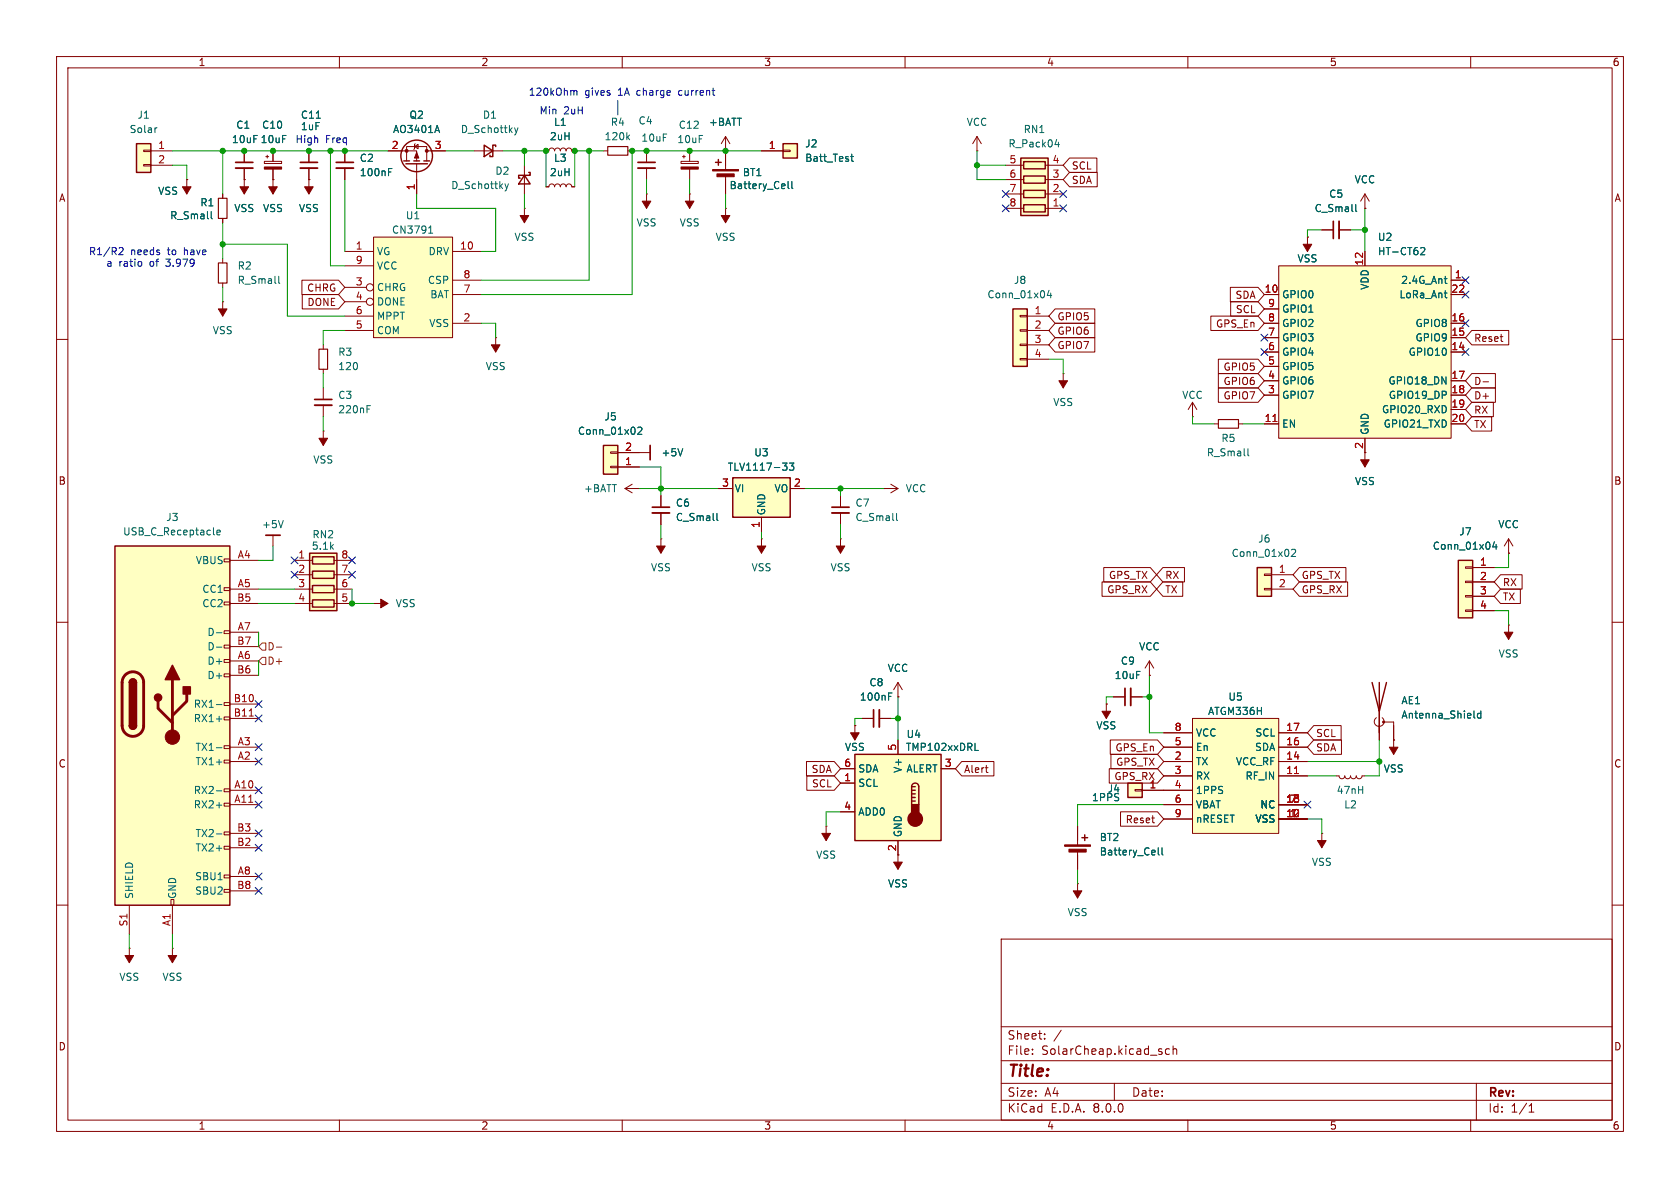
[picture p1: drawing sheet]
<svg xmlns="http://www.w3.org/2000/svg" width="297mm" height="210mm" viewBox="0 0 297 210" stroke-linecap="round" stroke-linejoin="round" font-family="sans-serif">
<g fill="none" stroke="#840000" stroke-width=".18">
<path d="M10 10h277v190h-277zM12 12h273v186h-273zM60 10v2M110 10v2M160 10v2M210 10v2M260 10v2M10 60h2M285 60h2M10 110h2M285 110h2M10 160h2"/>
<path d="M285 160h2M177 166h108v32h-108zM60 198v2M110 198v2M160 198v2M177 194.5h108M177 191.5h108M177 187.5h108M177 181.5h108M182.5 186.3v.1M182.5 185.5v.1M184.7 183.6v.1"/>
<path d="M184.7 182.8v.1M187.6 182.1l-1.3 2M197 191.5v3M206.7 185.5l-.4-.1-.3 .3v.4l.2 .2h.5M207.4 185.5l.2-.1 .4 .1v.9M207.4 184.9v1.5M210 198v2M260 198v2M261 191.5v6.5M270.3 196.6h.9M270.3 195.5l.4-.4v1.5"/>
</g>
<path d="M54.7 97.8h4.9v10.2h-4.9z" fill="#ffffc2"/>
<path d="M54.7 97.8h4.9v10.2h-4.9zM55.2 98.4h3.9v1.3h-3.9zM55.2 101h3.9v1.2h-3.9zM55.2 103.5h3.9v1.3h-3.9zM55.2 106h3.9v1.3h-3.9zM191.3 148.1h1M191.8 147.6v1" fill="none" stroke="#840000" stroke-width=".25"/>
<g fill="none" stroke="#840000" stroke-width=".18">
<path d="M46.7 28.5h3.1v.4h-3.1zM47 27.7h.5M47.2 27.4v.5M48.3 26.7v1.8M48.3 29.9v1.9M128.3 26.7h.1M128.3 24.1l-.8 1.3M128.3 24.1v2.6M128.3 24.1l.7 1.3M214.6 74.9h.8M218.9 74.9h.8M52.1 99.1h3.1"/>
<path d="M59.1 99.1h3.1M52.1 101.6h3.1M52.1 104.1h3.1M52.1 106.7h3.1M59.1 101.6h3.1M59.1 104.1h3.1M59.1 106.7h3.1M195.6 124.5h.1M195.6 124.5v2.5M190.5 156.2h.1M190.5 146.1v3.3M190.5 150.4v3.3"/>
<path d="M190.5 156.2v2.6"/>
</g>
<path d="M215.4 74.2h3.5v1.5h-3.5z" fill="none" stroke="#840000" stroke-width=".2"/>
<path d="M220.6 79.3v1.1l.2 .2M204.8 149.9v1.1l.1 .1M205.4 149.9v1.1l.2 .1" fill="none" stroke="#006464" stroke-width=".18"/>
<g fill="#840000" stroke="#840000" stroke-width=".18">
<path d="M188.2 149.4h4.6v.2h-4.6z"/>
<path d="M189 150.1h3v.5h-3z"/>
<path d="M189.7 157.5h1.6l-.8 1.3z"/>
<path d="M46.7 29.5h3.1v.4h-3.1z"/>
<path d="M194.8 125.7h1.5l-.7 1.3z"/>
</g>
<path d="M210.8 127h15.3v20.3h-15.3z" fill="#ffffc2"/>
<g fill="none" stroke="#840000" stroke-width=".18">
<path d="M172.7 26.7h.1M172.7 24.1l-.7 1.3M172.7 24.1v2.6M172.7 24.1l.8 1.3M210.8 73.7h.1M210.8 71.1l-.7 1.3M210.8 71.1v2.6M210.8 71.1l.8 1.3M110.5 86.4l1.3 .7M110.5 86.4h2.5M111.8 85.6l-1.3 .8M113 86.4h.1"/>
<path d="M113 80h1.9M205.7 137.2h5.1M205.7 134.6h5.1M205.7 132.1h5.1M205.7 129.5h5.1M205.7 139.7h5.1M210.8 127h15.3v20.3h-15.3zM226.1 137.2h5M226.1 134.6h5M226.1 132.1h5M226.1 129.5h5M243.8 125.7v5.1"/>
<path d="M244.3 126.9a.85 .85 0 0 1 .2 1.2 .85 .85 0 0 1-1.3 0 .85 .85 0 0 1 .1-1.2M244.6 127.6h1.8v5.8M246.4 130.8h.1M205.7 144.8h5.1M205.7 142.2h5.1M226.1 144.8h5M226.1 142.2h5"/>
</g>
<path d="M228.8 136.7h.8" fill="none" stroke="#a90000" stroke-width=".18"/>
<g fill="#840000" stroke="#840000" stroke-width=".18">
<path d="M245.6 132.1h1.5l-.7 1.3z"/>
<circle cx="244.6" cy="127.6" r=".18"/>
</g>
<path d="M242.6 120.7l1.2 5 1.3-5M243.8 120.7v8.8" fill="none" stroke="#840000" stroke-width=".25"/>
<path d="M120.7 79.3l-.4 1.3M260.6 126.9h.2M261.8 125.7v1.2M261.8 126.2l-.4-.1-.2 .2 .1 .6h.5" fill="none" stroke="#006464" stroke-width=".18"/>
<path d="M114.9 78.7v2.6" fill="none" stroke="#840000" stroke-width=".3"/>
<path d="M106.7 78.7h2.5v5.1h-2.5z" fill="#ffffc2"/>
<path d="M83.8 26.7h5.1M107.9 79.9h1.3v.2h-1.3zM107.9 82.4h1.3v.3h-1.3zM109.2 82.6h3.8M109.2 80h3.8" fill="none" stroke="#840000" stroke-width=".18"/>
<path d="M85.6 25.7l1.5 1-1.5 1zM87.6 25.9v-.2h-.5v2h-.5v-.3M106.7 78.7h2.5v5.1h-2.5z" fill="none" stroke="#840000" stroke-width=".25"/>
<path d="M91 22.6l.3 .8M91.3 23.4l-.3 .5M91.6 22.6l-.3 .8M112.8 75.6l.4-.1 .3 .4-.8 .9h.8" fill="none" stroke="#006464" stroke-width=".18"/>
<path d="M222.2 100.3h2.6v5.1h-2.6z" fill="#ffffc2"/>
<path d="M223.5 104h1.3v.3h-1.3zM223.5 101.5h1.3v.2h-1.3zM224.8 101.6h3.8M224.8 104.1h3.8" fill="none" stroke="#840000" stroke-width=".18"/>
<path d="M222.2 100.3h2.6v5.1h-2.6z" fill="none" stroke="#840000" stroke-width=".25"/>
<path d="M228.3 97.2l.5-.1 .3 .4-.8 .9h.8" fill="none" stroke="#006464" stroke-width=".18"/>
<path d="M257.8 99.1h2.5v10.1h-2.5z" fill="#ffffc2"/>
<path d="M188 66h.1M188 66v2.6M259.1 107.8h1.2v.3h-1.2zM259.1 105.3h1.2v.2h-1.2zM259.1 102.7h1.2v.3h-1.2zM259.1 100.2h1.2v.3h-1.2zM260.3 100.3h3.9M260.3 102.9h3.9M260.3 105.4h3.9M260.3 108h3.9" fill="none" stroke="#840000" stroke-width=".18"/>
<path d="M257.8 99.1h2.5v10.1h-2.5z" fill="none" stroke="#840000" stroke-width=".25"/>
<path d="M264.2 95.8l-.3 .9h.8M264.5 96.3v.8" fill="none" stroke="#006464" stroke-width=".18"/>
<path d="M187.2 67.3h1.5l-.7 1.3z" fill="#840000" stroke="#840000" stroke-width=".18"/>
<path d="M179.1 54.6h2.5v10.2h-2.5z" fill="#ffffc2"/>
<g fill="none" stroke="#840000" stroke-width=".18">
<path d="M96.5 26.7h.5l.2-.4 .3-.1 .4 .1 .1 .4 .2-.4 .3-.1 .4 .1 .2 .4 .1-.4 .4-.1 .3 .1 .2 .4 .1-.4 .4-.1 .3 .1 .2 .4h.5M87.6 59.7h.1M87.6 59.7v2.5M180.3 58.3h1.3v.2h-1.3zM180.3 55.8h1.3v.2h-1.3zM181.6 55.9h3.8M181.6 58.4h3.8M233.7 40.6h2M236.7 40.6h2.1M180.3 63.4h1.3v.2h-1.3zM180.3 60.8h1.3v.3h-1.3zM181.6 61h3.8"/>
<path d="M181.6 63.5h3.8M266.7 97.8h.1M266.7 95.3l-.8 1.2M266.7 95.3v2.5M266.7 95.3l.8 1.2"/>
</g>
<path d="M179.1 54.6h2.5v10.2h-2.5z" fill="none" stroke="#840000" stroke-width=".25"/>
<path d="M239.7 36.1v1.1l.2 .2M185.4 51.3l-.3 .9h.8M185.8 51.8v.8" fill="none" stroke="#006464" stroke-width=".18"/>
<path d="M86.9 61h1.5l-.8 1.2z" fill="#840000" stroke="#840000" stroke-width=".18"/>
<path d="M236.7 39.1v3.1" fill="none" stroke="#840000" stroke-width=".33"/>
<path d="M235.7 39.1v3.1" fill="none" stroke="#840000" stroke-width=".3"/>
<path d="M180.5 27.9h4.8v10.2h-4.8z" fill="#ffffc2"/>
<path d="M180.5 27.9h4.8v10.2h-4.8zM181 36.2h3.8v1.3h-3.8zM181 33.7h3.8v1.2h-3.8zM181 31.1h3.8v1.3h-3.8zM181 28.6h3.8v1.2h-3.8z" fill="none" stroke="#840000" stroke-width=".25"/>
<path d="M177.8 36.8h3.2M177.8 34.3h3.2M177.8 31.8h3.2M177.8 29.2h3.2M184.8 36.8h3.2M184.8 34.3h3.2M184.8 31.8h3.2M184.8 29.2h3.2M266.7 110.5h.1M266.7 110.5v2.5" fill="none" stroke="#840000" stroke-width=".18"/>
<path d="M186.5 25.6h.8M187.1 25.1v.9" fill="none" stroke="#006464" stroke-width=".18"/>
<path d="M265.9 111.8h1.6l-.8 1.2z" fill="#840000" stroke="#840000" stroke-width=".18"/>
<path d="M138.4 25.4h2.6v2.5h-2.6z" fill="#ffffc2"/>
<g fill="none" stroke="#840000" stroke-width=".18">
<path d="M92.7 36.8h.1M92.7 29.2v5.1M92.7 36.8v2.6M128.3 36.8h.1M128.3 26.7v3.3M128.3 31v3.3M128.3 36.8v2.6M134.6 26.7h3.8M138.4 26.5h1.3v.3h-1.3zM241.3 36.8h.1M241.3 34.3l-.8 1.3M241.3 34.3v2.5"/>
<path d="M241.3 34.3l.8 1.3M134.6 95.3h.1M134.6 95.3v2.5M156.2 86.4h.1M156.2 86.4h2.5M157.5 85.6l1.2 .8M158.7 86.4l-1.2 .7M158.7 123.2h.1M158.7 120.7l-.7 1.2M158.7 120.7v2.5M158.7 120.7l.8 1.2"/>
</g>
<path d="M92.7 31l1 1.5h-2zM93.5 30.5h.2v.5h-2v.5h.2M126.5 28.7h1M127 28.2v1M138.4 25.4h2.6v2.5h-2.6z" fill="none" stroke="#840000" stroke-width=".25"/>
<path d="M89.3 32.5l.3 .8M89.6 33.3l-.3 .5M89.9 32.5l-.3 .8M139.3 32.1v1.1l.2 .1M140 32.1v1.1l.2 .1M150.4 27.7h.5M150.6 27.2v1.1l.3 .2" fill="none" stroke="#006464" stroke-width=".18"/>
<g fill="#840000" stroke="#840000" stroke-width=".18">
<path d="M127.5 38.1h1.5l-.7 1.3z"/>
<path d="M126 30h4.6v.2h-4.6z"/>
<path d="M126.7 30.7h3.1v.5h-3.1z"/>
<path d="M133.9 96.5h1.5l-.8 1.3z"/>
<path d="M91.9 38.1h1.6l-.8 1.3z"/>
</g>
<path d="M20.3 96.5h20.3v63.5h-20.3z" fill="#ffffc2"/>
<g fill="none" stroke="#840000" stroke-width=".18">
<path d="M33 31.8h.1M33 31.8v2.5M61 26.7v2M61 29.7v2.1M39.6 98.8h1v.5h-1zM40.6 99.1h5.1M116.8 87.6v2.1M116.8 90.7v2M39.6 119.1h1v.5h-1zM39.6 116.6h1v.5h-1zM39.6 114h1v.6h-1zM39.6 111.5h1v.5h-1z"/>
<path d="M39.6 106.4h1v.5h-1zM39.6 103.9h1v.5h-1zM40.6 104.1h5.1M40.6 116.8h5.1M40.6 111.8h5.1M40.6 106.7h5.1M40.6 119.4h5.1M40.6 114.3h5.1M39.6 139.4h1v.6h-1zM39.6 134.4h1v.5h-1zM39.6 131.8h1v.5h-1zM39.6 126.7h1v.6h-1z"/>
<path d="M39.6 124.2h1v.5h-1zM40.6 139.7h5.1M40.6 134.6h5.1M40.6 132.1h5.1M40.6 124.5h5.1M40.6 127h5.1M196.8 123.2h2.1M199.9 123.2h2M30.2 159h.5v1h-.5zM39.6 157.2h1v.5h-1zM39.6 154.7h1v.5h-1zM39.6 149.6h1v.5h-1z"/>
<path d="M39.6 147.1h1v.5h-1zM39.6 142h1v.5h-1zM40.6 142.2h5.1M40.6 154.9h5.1M40.6 149.9h5.1M40.6 147.3h5.1M40.6 157.5h5.1M22.9 160v5.1M30.5 160v5.1"/>
</g>
<path d="M20.3 96.5h20.3v63.5h-20.3zM22.9 128.3a.64 .64 0 0 0 .6 .6 .64 .64 0 0 0 .6-.6M22.9 120.7a.64 .64 0 0 1 .6-.7 .64 .64 0 0 1 .6 .7" fill="none" stroke="#840000" stroke-width=".25"/>
<path d="M22.1 119.3a1.91 1.91 0 0 1 2.1-.4 1.91 1.91 0 0 1 1.2 1.8v7.6a1.91 1.91 0 0 1-1.9 1.9 1.91 1.91 0 0 1-1.9-1.9v-7.8l.2-.6zM27.9 124v1.2l2.6 2.6M30.5 120.1v10.2M33 122.7v1.3l-2.5 2.5" fill="none" stroke="#840000" stroke-width=".51"/>
<g fill="#840000" stroke="#840000" stroke-width=".25">
<path d="M22.9 128.3h1.2a.64 .64 0 0 1-.6 .6 .64 .64 0 0 1-.6-.6z"/>
<path d="M22.9 120.7h1.2v7.6h-1.2z"/>
<path d="M23 120.2a.64 .64 0 0 1 .7-.1 .64 .64 0 0 1 .4 .6h-1.2z"/>
<path d="M30.5 117.6l1.2 2.5h-2.5z"/>
<path d="M32.4 121.4h1.3v1.3h-1.3z"/>
<circle cx="27.9" cy="123.3" r=".63"/>
</g>
<g fill="#840000" stroke="#840000" stroke-width=".18">
<path d="M32.3 33h1.5l-.8 1.3z"/>
<circle cx="30.5" cy="130.3" r="1.27"/>
</g>
<path d="M68.7 30.4h.4M68.7 29.8h.6M38.3 94.1l.6-.1v-.2l-.4-.1-.2 .2 .1 .6h.5M126.7 90.8v1l.2 .2M38.3 111.9h.9M38.3 114.4h.9M38.3 139.8h.9M38.3 132.2h.9M38.3 124.6h.9M38.3 127.1h.9M38.3 142.3h.9M38.3 147.4h.9" fill="none" stroke="#006464" stroke-width=".18"/>
<path d="M44.1 126.6h.7" fill="none" stroke="#a90000" stroke-width=".18"/>
<path d="M59.4 29.7h3.1M115.3 90.7h3.1M199.9 121.7v3" fill="none" stroke="#840000" stroke-width=".33"/>
<path d="M59.4 28.7h3.1M115.3 89.7h3.1M198.9 121.7v3" fill="none" stroke="#840000" stroke-width=".3"/>
<path d="M66 41.9h14v17.8h-14z" fill="#ffffc2"/>
<g fill="none" stroke="#840000" stroke-width=".18">
<path d="M43.2 26.7v2M43.2 29.7v2.1M48.3 31.8h.1M48.3 31.8v2.5M54.6 31.8h.1M54.6 26.7v2M54.6 29.7v4.6M68.6 26.7h5.1v1.7M71.9 28.4v-2.5h3.5v2.5M73.3 25.9l.6-.4v.8zM73.4 25.4l-.1 .1v.8l-.1 .1M73.7 29v5.3"/>
<path d="M75.4 26.7h3.3M39.4 53.3h.1M39.4 45.7v.8M39.4 50v.8M39.4 53.3v2.6M61 44.5h5M61 50.8h3.8M61 53.3h3.8M61 58.4h5M61 55.9h5M61 47h5M66 41.9h14v17.8h-14z"/>
<path d="M80 44.5h5.1M80 57.2h5.1M80 52.1h5.1M80 49.5h5.1M116.8 95.3h.1M116.8 95.3v2.5M148.6 95.3h.1M148.6 87.6v2.1M148.6 90.7v2M148.6 95.3v2.5M66 106.7h.1M66 106.7h2.6"/>
<path d="M151.1 128.3h.1M151.1 128.3v2.5M152.4 127h2M155.4 127h2.1M236.2 137.2h.5l.2 .3 .3 .2 .4-.2 .1-.3 .2 .3 .4 .2 .3-.2 .2-.3 .1 .3 .4 .2 .3-.2 .2-.3 .1 .3 .4 .2 .3-.2 .2-.3h.5M146 146.1h.1M146 146.1v2.5M158.7 151.1v2.6M233.7 147.3h.1M233.7 147.3v2.6M22.9 167.6h.1M22.9 167.6v2.6"/>
<path d="M30.5 167.6h.1M30.5 167.6v2.6"/>
<circle cx="65.4" cy="50.8" r=".63"/>
<circle cx="65.4" cy="53.3" r=".63"/>
</g>
<path d="M55.9 20.9h.7M77.3 22.2l.4 1.2M49.3 48.8v1.1l.2 .2M75.8 41.2h.7M75.9 40.3l.2-.4v1.3M158.5 90.8v1l.2 .2M157.1 123.1h.4M157.1 122.5h.6" fill="none" stroke="#006464" stroke-width=".18"/>
<g fill="#840000" stroke="#840000" stroke-width=".18">
<path d="M116.1 96.5h1.5l-.8 1.3z"/>
<path d="M73.7 26.9l.3 1h-.7z"/>
<path d="M38.6 54.6h1.5l-.7 1.3z"/>
<path d="M53.8 33h1.6l-.8 1.3z"/>
<path d="M47.5 33h1.5l-.7 1.3z"/>
<path d="M22.1 168.9h1.5l-.7 1.3z"/>
<path d="M29.7 168.9h1.5l-.7 1.3z"/>
<path d="M232.9 148.6h1.5l-.7 1.3z"/>
<path d="M147.8 96.5h1.6l-.8 1.3z"/>
<path d="M150.4 129.5h1.5l-.8 1.3z"/>
<path d="M145.3 147.3h1.5l-.8 1.3z"/>
<path d="M158 152.4h1.5l-.8 1.3z"/>
<path d="M67.3 105.9l1.3 .8-1.3 .7z"/>
<circle cx="71.9" cy="26.7" r=".25"/>
<circle cx="75.4" cy="26.7" r=".25"/>
</g>
<path d="M41.7 29.7h3M53.1 29.7h3M147.1 90.7h3M155.4 125.5v3" fill="none" stroke="#840000" stroke-width=".33"/>
<path d="M41.7 28.7h3M53.1 28.7h3M147.1 89.7h3M154.4 125.5v3" fill="none" stroke="#840000" stroke-width=".3"/>
<g fill="none" stroke="#840000" stroke-width=".25">
<path d="M71.4 28.4h1M71.8 29h3.8M73.2 28.4h1M74.9 28.4h1"/>
<circle cx="73.7" cy="27.6" r="2.79"/>
</g>
<path d="M38.6 46.5h1.5v3.5h-1.5z" fill="none" stroke="#840000" stroke-width=".2"/>
<path d="M151.1 133.4h15.3v15.2h-15.3z" fill="#ffffc2"/>
<path d="M151.1 133.4h15.3v15.2h-15.3zM161.2 139.1a.64 .64 0 0 1 .6-.7 .64 .64 0 0 1 .6 .7v3.1M161.2 139.7h.6M161.2 139.1v3.1M161.2 139.1h.6M161.2 141.6h.6M161.2 141h.6M161.2 140.3h.6" fill="none" stroke="#840000" stroke-width=".25"/>
<g fill="#840000" stroke="#840000" stroke-width=".25">
<path d="M161.2 142.2h1.2v1.9h-1.2z"/>
<circle cx="161.8" cy="144.8" r="1.27"/>
</g>
<path d="M148.6 138.4h2.5M148.6 135.9h2.5M158.7 130.8v2.6M166.4 135.9h2.5M148.6 143.5h2.5M158.7 148.6v2.5" fill="none" stroke="#840000" stroke-width=".18"/>
<path d="M172.4 132.7h.6" fill="none" stroke="#006464" stroke-width=".18"/>
<path d="M24.1 25.4h2.6v5.1h-2.6z" fill="#ffffc2"/>
<g fill="none" stroke="#840000" stroke-width=".18">
<path d="M25.4 29.1h1.3v.2h-1.3zM25.4 26.5h1.3v.3h-1.3zM26.7 26.7h3.8M26.7 29.2h3.8M39.4 34.3v.8M39.4 38.6v.8M43.2 31.8h.1M43.2 31.8v2.5M57.1 76.2h.1M57.1 61v.7M57.1 65.3v.7M57.1 68.6v2"/>
<path d="M57.1 71.6v2.1M57.1 76.2v2.5M48.3 94.6v1.9M203.2 119.4h.1M203.2 116.8l-.8 1.3M203.2 116.8v2.6M203.2 116.8l.8 1.3"/>
</g>
<path d="M24.1 25.4h2.6v5.1h-2.6z" fill="none" stroke="#840000" stroke-width=".25"/>
<path d="M27.8 22.6l-.3 .1M37.3 37.4v1.1l.2 .2M64.9 72.3h.4M64.9 71.7h.6M50.1 92l-.4 1.3" fill="none" stroke="#006464" stroke-width=".18"/>
<path d="M38.6 35.1h1.5v3.5h-1.5zM56.4 61.7h1.5v3.6h-1.5z" fill="none" stroke="#840000" stroke-width=".2"/>
<path d="M55.6 70.6h3.1M47 94.6h2.5" fill="none" stroke="#840000" stroke-width=".3"/>
<g fill="#840000" stroke="#840000" stroke-width=".18">
<path d="M42.4 33h1.5l-.7 1.3z"/>
<path d="M56.4 77.5h1.5l-.8 1.2z"/>
</g>
<path d="M55.6 71.6h3.1" fill="none" stroke="#840000" stroke-width=".33"/>
<path d="M199.4 138.4h2.5v2.6h-2.5z" fill="#ffffc2"/>
<g fill="none" stroke="#840000" stroke-width=".18">
<path d="M96.5 33h.5l.2-.3 .3-.2 .4 .2 .1 .3 .2-.3 .3-.2 .4 .2 .2 .3 .1-.3 .4-.2 .3 .2 .2 .3 .1-.3 .4-.2 .3 .2 .2 .3h.5M106.7 26.7h.7M111 26.7h.8M114.3 34.3h.1M114.3 26.7v2M114.3 29.7v2.1M114.3 34.3v2.5M120.4 28.5h3v.4h-3zM120.6 27.7h.6M120.9 27.4v.5M121.9 34.3h.1M121.9 26.7v1.8"/>
<path d="M121.9 29.9v1.9M121.9 34.3v2.5M200.7 139.6h1.2v.2h-1.2zM201.9 139.7h3.8"/>
</g>
<path d="M199.4 138.4h2.5v2.6h-2.5z" fill="none" stroke="#840000" stroke-width=".25"/>
<path d="M107.4 25.9h3.6v1.5h-3.6z" fill="none" stroke="#840000" stroke-width=".2"/>
<path d="M110.9 24.2l.4 .5M111.3 23.9l-.5 .4" fill="none" stroke="#006464" stroke-width=".18"/>
<g fill="#840000" stroke="#840000" stroke-width=".18">
<path d="M121.2 35.6h1.5l-.8 1.2z"/>
<path d="M113.5 35.6h1.6l-.8 1.2z"/>
<path d="M120.4 29.5h3v.4h-3z"/>
</g>
<path d="M112.8 29.7h3" fill="none" stroke="#840000" stroke-width=".33"/>
<path d="M112.8 28.7h3" fill="none" stroke="#840000" stroke-width=".3"/>
<path d="M129.5 84.5h10.2v6.9h-10.2z" fill="#ffffc2"/>
<path d="M129.5 84.5h10.2v6.9h-10.2z" fill="none" stroke="#840000" stroke-width=".25"/>
<path d="M231.1 41.9h.1M231.1 41.9v2.6M127 86.4h2.5M134.6 91.4v2.6M139.7 86.4h2.5M241.3 80v2.6" fill="none" stroke="#840000" stroke-width=".18"/>
<path d="M138.3 81.9h.8l-.4 .4 .4 .2v.4l-.2 .2h-.4M139.5 81.9h.8l-.4 .4 .4 .2v.5l-.2 .1-.6-.1" fill="none" stroke="#006464" stroke-width=".18"/>
<g fill="#840000" stroke="#840000" stroke-width=".18">
<path d="M230.4 43.2h1.5l-.8 1.3z"/>
<path d="M240.5 81.3h1.6l-.8 1.3z"/>
</g>
<path d="M226.1 47h30.4v30.5h-30.4z" fill="#ffffc2"/>
<g fill="none" stroke="#840000" stroke-width=".18">
<path d="M33 31.8h.1M39.4 34.3v.8M39.4 38.6v.8M43.2 31.8h.1M43.2 26.7v2M43.2 29.7v2.1M48.3 31.8h.1M48.3 26.7v1.8M48.3 29.9v1.9M54.6 31.8h.1M54.6 26.7v2M54.6 29.7v2.1"/>
<path d="M61 26.7v2M61 29.7v2.1M68.6 26.7h2.5M73.7 31.8v2.5M76.2 26.7h2.5M96.5 26.7h.5M96.5 33h.5M101.1 26.7h.5M101.1 33h.5M128.3 26.7h.1M128.3 26.7v2.5M128.3 31.8v2.5"/>
<path d="M134.6 26.7h3.8M189.1 27.9h4.8v2.6h-4.8l-1.1-1.3zM189.1 30.5h4.9v2.5h-4.9l-1.1-1.2zM241.3 36.8h.1M53.4 49.5h6.4l1.2 1.3-1.2 1.3h-6.4zM53.4 52.1h6.4l1.2 1.2-1.2 1.3h-6.4zM186.5 59.7h7.1v2.5h-7.1l-1.1-1.2zM186.5 54.6h7.1v2.6h-7.1l-1.1-1.3zM186.5 57.1h7.1v2.6h-7.1l-1.1-1.3zM214.1 55.9h8.3l1.1 1.3-1.1 1.2h-8.3zM217.5 50.8h4.9l1.1 1.3-1.1 1.2h-4.9zM217.6 53.3h4.8l1.1 1.3-1.1 1.3h-4.8z"/>
<path d="M223.5 52.1h2.6M223.5 59.7h2.6M223.5 57.2h2.6M223.5 54.6h2.6M226.1 47h30.4v30.5h-30.4zM231.1 41.9h.1M233.7 40.6h2M236.7 40.6h2.1M241.3 44.5v2.5M256.5 49.5h2.6M256.5 52.1h2.6M256.5 59.7h2.6"/>
<path d="M256.5 57.2h2.6M260.2 58.4h6.5v2.6h-6.5l-1.1-1.3zM215.4 66h7l1.1 1.3-1.1 1.3h-7zM215.4 63.5h7l1.1 1.3-1.1 1.2h-7zM215.4 68.6h7l1.1 1.3-1.1 1.2h-7zM223.5 74.9h2.6M223.5 62.2h2.6M223.5 67.3h2.6M223.5 69.9h2.6M223.5 64.8h2.6M241.3 77.5v2.5M256.5 74.9h2.6"/>
<path d="M256.5 62.2h2.6M256.5 67.3h2.6M256.5 69.9h2.6M256.5 72.4h2.6M260.2 71.1h3.8v2.6h-3.8l-1.1-1.3zM260.2 68.6h4.2v2.5h-4.2l-1.1-1.2zM260.2 66h4.2v2.6h-4.2l-1.1-1.3zM260.2 73.7h3.5v2.5h-3.5l-1.1-1.3zM262.2 67.5h.9M109.2 82.6h3.8M109.2 80h3.8M116.8 87.6v2.1"/>
<path d="M116.8 90.7v2M127 86.4h2.5M134.6 91.4v2.6M139.7 86.4h2.5M266.7 97.8h.1M194.8 102.9h8.6l1.1 1.2-1.1 1.3h-8.6zM195.1 100.3h8.3l1.1 1.3-1.1 1.3h-8.3zM203.2 119.4h.1M205.6 102.9h3.5v2.5h-3.5l-1.1-1.3zM205.6 100.3h3.8v2.6h-3.8l-1.1-1.3zM229.7 102.9h8.5v2.5h-8.5l-1.1-1.3zM229.7 100.3h8.2v2.6h-8.2l-1.1-1.3z"/>
<path d="M260.3 100.3h3.9M260.3 102.9h3.9M260.3 105.4h3.9M260.3 108h3.9M265.3 104.1h3.5v2.6h-3.5l-1.1-1.3zM265.3 101.6h3.8v2.5h-3.8l-1.1-1.2zM142.6 134.6h4.9l1.1 1.3-1.1 1.3h-4.9zM142.6 137.2h4.9l1.1 1.2-1.1 1.3h-4.9zM148.6 138.4h2.5M148.6 135.9h2.5M151.1 128.3h.1M152.4 127h2"/>
<path d="M155.4 127h2.1M158.7 123.2h.1M158.7 130.8v2.6M166.4 135.9h2.5M170 134.6h5.7v2.6h-5.7l-1.1-1.3zM174.2 135.7h.5M174.6 136.6h.1M195.6 124.5h.1M196.1 135.9h8.5l1.1 1.3-1.1 1.2h-8.5zM196.3 130.8h8.3l1.1 1.3-1.1 1.3h-8.3zM196.4 133.3h8.2l1.1 1.3-1.1 1.3h-8.2zM196.8 123.2h2.1"/>
<path d="M199.9 123.2h2M201.9 139.7h8.9M205.7 137.2h5.1M205.7 134.6h5.1M205.7 132.1h5.1M205.7 129.5h5.1M226.1 137.2h5M226.1 134.6h5M226.1 132.1h5M226.1 129.5h5M232.3 130.8h4.9v2.6h-4.9l-1.2-1.3zM232.3 128.3h4.8v2.5h-4.8l-1.2-1.3z"/>
<path d="M243.8 128.3v2.5M246.4 130.8h.1M246.4 128.3v2.5M148.6 143.5h2.5M158.7 148.6v2.5M190.5 146.1v2.5M190.5 151.1v2.6M198.1 143.5h6.5l1.1 1.3-1.1 1.3h-6.5zM205.7 144.8h5.1M205.7 142.2h5.1M226.1 144.8h5M226.1 142.2h5"/>
</g>
<g fill="none" stroke="#006464" stroke-width=".18">
<path d="M37.3 37.4v1.1l.2 .2M55.9 20.9h.7M68.7 30.4h.4M68.7 29.8h.6M77.3 22.2l.4 1.2M139.3 32.1v1.1l.2 .1M140 32.1v1.1l.2 .1M150.4 27.7h.5M150.6 27.2v1.1l.3 .2M239.7 36.1v1.1l.2 .2M251.2 43.8h.4l.3 .3-.8 .9h.8M255.3 49.3h.5"/>
<path d="M255.3 51.8h.5M255.6 50l.2 .1M255.7 52.6h.1M112.8 75.6l.4-.1 .3 .4-.8 .9h.8M120.7 79.3l-.4 1.3M126.7 90.8v1l.2 .2M138.3 81.9h.8l-.4 .4 .4 .2v.4l-.2 .2h-.4M139.5 81.9h.8l-.4 .4 .4 .2v.5l-.2 .1-.6-.1M264.2 95.8l-.3 .9h.8M264.5 96.3v.8M157.1 123.1h.4M157.1 122.5h.6"/>
<path d="M172.4 132.7h.6M260.6 126.9h.2M261.8 125.7v1.2M261.8 126.2l-.4-.1-.2 .2 .1 .6h.5M204.8 149.9v1.1l.1 .1M205.4 149.9v1.1l.2 .1"/>
</g>
<path d="M225 74.5h.8M228.8 136.7h.8" fill="none" stroke="#a90000" stroke-width=".18"/>
<path d="M46.4 116.2h.6v1.3h-.6l-.7-.7zM46.4 113.7h.6v1.2h-.6l-.7-.6zM48.9 114.4h.9" fill="none" stroke="#725600" stroke-width=".18"/>
<path d="M101.5 16.1h.4l.1 .7M109.2 17.8v2.5M21.1 43.8h.4l.3 .3-.8 .9h.8M24.9 46.3l.2 .2-.2 .5" fill="none" stroke="#0000c2" stroke-width=".18"/>
<g fill="none" stroke="#009600" stroke-width=".18">
<path d="M30.5 26.7h38.1M30.5 29.2h2.5v2.6M39.4 26.7v7.6M39.4 39.4v6.3M58.4 26.7v20.3h2.6M61 31.8v12.7M73.7 34.3v2.5h13.9v7.7h-2.5M78.7 26.7h5.1M88.9 26.7h7.6v6.3M92.7 26.7v2.5M92.7 34.3v2.5M104.1 26.7v22.8h-19"/>
<path d="M106.7 26.7h-5.1v6.3M114.3 31.8v2.5M121.9 31.8v2.5M128.3 34.3v2.5M134.6 26.7h-22.8v25.4h-26.7M172.7 29.2h5.1M172.7 26.7v5.1h5.1M241.3 36.8v7.7M39.4 50.8v2.5M39.4 43.2h11.4v12.7h10.2M61 58.4h-3.9v2.6M85.1 57.2h2.5v2.5"/>
<path d="M233.7 40.6h-2.6v1.3M238.8 40.6h2.5M57.1 66v2.6M57.1 73.7v2.5M185.4 63.5h2.6v2.5M210.8 73.7v1.2h3.8M219.7 74.9h3.8M48.3 96.5v2.6h-2.6M113 82.6h3.8v5M113 86.4h14M116.8 92.7v2.6M134.6 94v1.3"/>
<path d="M142.2 86.4h14M148.6 86.4v1.2M148.6 92.7v2.6M266.7 97.8v2.5h-2.5M45.7 106.7h6.4M45.7 111.8v2.5M45.7 116.8v2.6M45.7 104.1h6.4M62.2 104.1v2.6h3.8M203.2 119.4v10.1h2.5M264.2 108h2.5v2.5M152.4 127h-1.3v1.3"/>
<path d="M157.5 127h1.2M158.7 123.2v7.6M196.8 123.2h-1.2v1.3M201.9 123.2h1.3M231.1 137.2h5.1M231.1 134.6h12.7M243.8 130.8v6.4h-2.5M148.6 143.5h-2.6v2.6M190.5 153.7v2.5M205.7 142.2h-15.2v3.9M231.1 144.8h2.6v2.5M22.9 165.1v2.5"/>
<path d="M30.5 165.1v2.5"/>
</g>
<g fill="none" stroke="#000084" stroke-width=".18">
<path d="M177.2 36.2l1.2 1.2M177.2 33.7l1.2 1.2M178.4 36.2l-1.2 1.2M178.4 33.7l-1.2 1.2M187.4 36.2l1.2 1.2M187.4 33.7l1.2 1.2M188.6 36.2l-1.2 1.2M188.6 33.7l-1.2 1.2M222.9 59.1l1.2 1.2M224.1 59.1l-1.2 1.2M258.5 48.9l1.2 1.2M258.5 51.5l1.2 1.2"/>
<path d="M258.5 56.5l1.2 1.3M259.7 48.9l-1.2 1.2M259.7 51.5l-1.2 1.2M259.7 56.5l-1.2 1.3M222.9 61.6l1.2 1.2M224.1 61.6l-1.2 1.2M258.5 61.6l1.2 1.2M259.7 61.6l-1.2 1.2M51.5 98.5l1.2 1.2M52.7 98.5l-1.2 1.2M61.6 98.5l1.2 1.2M62.8 98.5l-1.2 1.2"/>
<path d="M51.5 101l1.2 1.2M52.7 101l-1.2 1.2M61.6 101l1.2 1.2M62.8 101l-1.2 1.2M45.1 139.1l1.2 1.2M45.1 131.5l1.2 1.2M45.1 126.4l1.2 1.2M45.1 134l1.2 1.2M45.1 123.9l1.2 1.2M46.3 139.1l-1.2 1.2M46.3 131.5l-1.2 1.2M46.3 126.4l-1.2 1.2"/>
<path d="M46.3 134l-1.2 1.2M46.3 123.9l-1.2 1.2M45.1 149.3l1.2 1.2M45.1 141.6l1.2 1.2M45.1 146.7l1.2 1.2M45.1 154.3l1.2 1.2M45.1 156.9l1.2 1.2M46.3 149.3l-1.2 1.2M46.3 141.6l-1.2 1.2M46.3 146.7l-1.2 1.2M46.3 154.3l-1.2 1.2M46.3 156.9l-1.2 1.2"/>
<path d="M230.5 141.6l1.2 1.2M231.7 141.6l-1.2 1.2"/>
</g>
<g fill="#009600" stroke="#009600" stroke-width=".18">
<circle cx="111.8" cy="26.7" r=".46"/>
<circle cx="104.1" cy="26.7" r=".46"/>
<circle cx="114.3" cy="26.7" r=".46"/>
<circle cx="121.9" cy="26.7" r=".46"/>
<circle cx="172.7" cy="29.2" r=".46"/>
<circle cx="128.3" cy="26.7" r=".46"/>
<circle cx="62.2" cy="106.7" r=".46"/>
<circle cx="243.8" cy="134.6" r=".46"/>
<circle cx="203.2" cy="123.2" r=".46"/>
<circle cx="43.2" cy="26.7" r=".46"/>
<circle cx="48.3" cy="26.7" r=".46"/>
<circle cx="54.6" cy="26.7" r=".46"/>
<circle cx="39.4" cy="43.2" r=".46"/>
<circle cx="39.4" cy="26.7" r=".46"/>
<circle cx="61" cy="26.7" r=".46"/>
<circle cx="58.4" cy="26.7" r=".46"/>
<circle cx="101.6" cy="26.7" r=".46"/>
<circle cx="96.5" cy="26.7" r=".46"/>
<circle cx="92.7" cy="26.7" r=".46"/>
<circle cx="241.3" cy="40.6" r=".46"/>
<circle cx="158.7" cy="127" r=".46"/>
<circle cx="116.8" cy="86.4" r=".46"/>
<circle cx="148.6" cy="86.4" r=".46"/>
</g>
<text font-size="2.8" fill="#840000" x="178" y="190.9">Title:</text>
<g font-size="2.1" fill="#840000">
<text x="178" y="184">Sheet:</text>
<text x="178" y="186.7">File:</text>
<text x="184.1" y="186.7">SolarCheap.kicad_sch</text>
<text x="178" y="196.9">KiCad</text>
<text x="178" y="194.1">Size:</text>
<text x="184.7" y="194.1">A4</text>
<text x="185.7" y="196.9">E.D.A.</text>
<text x="193.3" y="196.9">8.0.0</text>
<text x="200" y="194.1">Date:</text>
<text x="263" y="194.3">Rev:</text>
<text x="263" y="196.9">Id:</text>
<text x="267.1" y="196.9">1/1</text>
</g>
<g font-size="1.8" fill="#840000">
<text x="35" y="11.9">1</text>
<text x="85" y="11.9">2</text>
<text x="135" y="11.9">3</text>
<text x="185" y="11.9">4</text>
<text x="235" y="11.9">5</text>
<text x="285" y="11.9">6</text>
<text x="10.3" y="35.9">A</text>
<text x="189.4" y="30.2">SCL</text>
<text x="189.4" y="32.7">SDA</text>
<text x="285.3" y="35.9">A</text>
<text x="54.2" y="51.8">CHRG</text>
<text x="218.3" y="53">SDA</text>
<text x="54.2" y="54.3">DONE</text>
<text x="186.8" y="56.8">GPIO5</text>
<text x="186.8" y="59.4">GPIO6</text>
<text x="214.9" y="58.1">GPS_En</text>
<text x="218.4" y="55.6">SCL</text>
<text x="186.8" y="61.9">GPIO7</text>
<text x="216.2" y="65.7">GPIO5</text>
<text x="260.5" y="60.6">Reset</text>
<text x="216.2" y="68.3">GPIO6</text>
<text x="216.2" y="70.8">GPIO7</text>
<text x="260.5" y="70.8">D+</text>
<text x="260.5" y="68.3">D-</text>
<text x="260.5" y="73.3">RX</text>
<text x="260.5" y="75.9">TX</text>
<text x="10.3" y="85.9">B</text>
<text x="285.3" y="85.9">B</text>
<text x="195.6" y="105.1">GPS_RX</text>
<text x="195.9" y="102.6">GPS_TX</text>
<text x="205.9" y="105.1">TX</text>
<text x="205.9" y="102.6">RX</text>
<text x="230" y="105.1">GPS_RX</text>
<text x="230" y="102.6">GPS_TX</text>
<text x="265.6" y="106.4">TX</text>
<text x="265.6" y="103.8">RX</text>
<text x="232.6" y="130.5">SCL</text>
<text x="10.3" y="135.9">C</text>
<text x="143.4" y="136.8">SDA</text>
<text x="170.3" y="136.8">Alert</text>
<text x="197.1" y="133">GPS_En</text>
<text x="197.2" y="135.6">GPS_TX</text>
<text x="232.6" y="133">SDA</text>
<text x="285.3" y="135.9">C</text>
<text x="143.5" y="139.4">SCL</text>
<text x="196.9" y="138.1">GPS_RX</text>
<text x="198.9" y="145.7">Reset</text>
<text x="10.3" y="185.9">D</text>
<text x="285.3" y="185.9">D</text>
<text x="35" y="199.9">1</text>
<text x="85" y="199.9">2</text>
<text x="135" y="199.9">3</text>
<text x="185" y="199.9">4</text>
<text x="235" y="199.9">5</text>
<text x="285" y="199.9">6</text>
</g>
<g font-size="1.8" fill="#0000c2">
<text x="93.4" y="17.1">120kOhm</text>
<text x="103.4" y="17.1">gives</text>
<text x="109.4" y="17.1">1A</text>
<text x="112.8" y="17.1">charge</text>
<text x="120.4" y="17.1">current</text>
<text x="95.3" y="20.4">Min</text>
<text x="99.7" y="20.4">2uH</text>
<text x="52.1" y="25.5">High</text>
<text x="57.5" y="25.5">Freq</text>
<text x="15.6" y="45.3">R1/R2</text>
<text x="18.7" y="47.4">a</text>
<text x="21" y="47.4">ratio</text>
<text x="23.1" y="45.3">needs</text>
<text x="26.6" y="47.4">of</text>
<text x="29.6" y="47.4">3.979</text>
<text x="29.8" y="45.3">to</text>
<text x="32.8" y="45.3">have</text>
</g>
<g font-size="1.8" fill="#006464">
<text x="22.8" y="23.7">Solar</text>
<text x="24.2" y="21.2">J1</text>
<text x="41.7" y="23">C1</text>
<text x="46.2" y="23">C10</text>
<text x="53.1" y="23.2">1uF</text>
<text x="53.1" y="21.2">C11</text>
<text x="69.4" y="23.7">AO3401A</text>
<text x="72.3" y="21.2">Q2</text>
<text x="81.4" y="23.7">D_Schottky</text>
<text x="85.3" y="21.2">D1</text>
<text x="97.8" y="22.5">L1</text>
<text x="107.9" y="22.5">R4</text>
<text x="112.8" y="22.2">C4</text>
<text x="119.9" y="23">C12</text>
<text x="125.2" y="22.5">+BATT</text>
<text x="170.8" y="22.5">VCC</text>
<text x="180.9" y="23.7">RN1</text>
<text x="40.9" y="25.5">10uF 10uF</text>
<text x="63.5" y="28.8">C2</text>
<text x="97.1" y="25">2uH</text>
<text x="97.8" y="28.8">L3</text>
<text x="106.8" y="25">120k</text>
<text x="113.3" y="25.2">10uF</text>
<text x="119.6" y="25.5">10uF</text>
<text x="142.2" y="26.3">J2</text>
<text x="142.2" y="28.8">Batt_Test</text>
<text x="178.2" y="26.3">R_Pack04</text>
<text x="27.9" y="34.6">VSS</text>
<text x="63.5" y="31.3">100nF</text>
<text x="79.7" y="33.6">D_Schottky</text>
<text x="87.5" y="31.1">D2</text>
<text x="97.1" y="31.3">2uH</text>
<text x="128.9" y="33.6">Battery_Cell</text>
<text x="131.2" y="31.3">BT1</text>
<text x="234.9" y="35.2">C5</text>
<text x="239.4" y="32.6">VCC</text>
<text x="30" y="39">R_Small</text>
<text x="35.3" y="36.7">R1</text>
<text x="41.3" y="37.7">VSS</text>
<text x="46.4" y="37.7">VSS</text>
<text x="52.8" y="37.7">VSS</text>
<text x="69.2" y="41.5">CN3791</text>
<text x="71.7" y="39">U1</text>
<text x="112.4" y="40.2">VSS</text>
<text x="120.1" y="40.2">VSS</text>
<text x="232.3" y="37.7">C_Small</text>
<text x="41.9" y="47.9">R2</text>
<text x="66.5" y="45.3">VG</text>
<text x="66.5" y="47.9">VCC</text>
<text x="75.7" y="45.3">DRV</text>
<text x="90.9" y="42.8">VSS</text>
<text x="126.4" y="42.8">VSS</text>
<text x="229.3" y="46.6">VSS</text>
<text x="243.5" y="42.8">U2</text>
<text x="243.5" y="45.3">HT-CT62</text>
<text x="41.9" y="50.4">R_Small</text>
<text x="66.5" y="51.7">CHRG</text>
<text x="75.5" y="50.4">CSP</text>
<text x="76" y="52.9">BAT</text>
<text x="174.5" y="52.9">Conn_01x04</text>
<text x="179.1" y="50.4">J8</text>
<text x="226.6" y="52.9">GPIO0</text>
<text x="242.2" y="51.3" transform="rotate(-90 242.2 51.3)">VDD</text>
<text x="247.3" y="52.9">LoRa_Ant</text>
<text x="247.6" y="50.4">2.4G_Ant</text>
<text x="37.5" y="59.3">VSS</text>
<text x="66.5" y="54.2">DONE</text>
<text x="66.5" y="59.3">COM</text>
<text x="66.5" y="56.7">MPPT</text>
<text x="75.8" y="58">VSS</text>
<text x="226.6" y="58">GPIO2</text>
<text x="226.6" y="55.5">GPIO1</text>
<text x="250.1" y="58">GPIO8</text>
<text x="59.7" y="63.1">R3</text>
<text x="59.7" y="65.6">120</text>
<text x="85.8" y="65.6">VSS</text>
<text x="226.6" y="65.6">GPIO5</text>
<text x="226.6" y="63.1">GPIO4</text>
<text x="226.6" y="60.6">GPIO3</text>
<text x="248.9" y="63.1">GPIO10</text>
<text x="250.1" y="60.6">GPIO9</text>
<text x="59.7" y="70.7">C3</text>
<text x="186.1" y="72">VSS</text>
<text x="208.9" y="70.7">VCC</text>
<text x="226.6" y="70.7">GPIO7</text>
<text x="226.6" y="68.2">GPIO6</text>
<text x="245.4" y="68.2">GPIO18_DN</text>
<text x="245.4" y="70.7">GPIO19_DP</text>
<text x="59.7" y="73.3">220nF</text>
<text x="102.1" y="77.1">Conn_01x02</text>
<text x="106.8" y="74.5">J5</text>
<text x="226.6" y="75.8">EN</text>
<text x="242.2" y="77" transform="rotate(-90 242.2 77)">GND</text>
<text x="244.2" y="73.3">GPIO20_RXD</text>
<text x="244.5" y="75.8">GPIO21_TXD</text>
<text x="55.3" y="82.1">VSS</text>
<text x="116.8" y="80.9">+5V</text>
<text x="128.6" y="83.4">TLV1117-33</text>
<text x="133.2" y="80.9">U3</text>
<text x="213.3" y="80.9">R_Small</text>
<text x="215.8" y="78.3">R5</text>
<text x="103.1" y="87.2">+BATT</text>
<text x="119.4" y="89.8">C6</text>
<text x="129.8" y="87.2">VI</text>
<text x="136.8" y="87.2">VO</text>
<text x="151.1" y="89.8">C7</text>
<text x="160" y="87.2">VCC</text>
<text x="239.4" y="86">VSS</text>
<text x="21.7" y="94.8">USB_C_Receptacle</text>
<text x="29.3" y="92.3">J3</text>
<text x="46.2" y="93.6">+5V</text>
<text x="55.1" y="95.4">RN2</text>
<text x="119.4" y="92.3">C_Small</text>
<text x="135.5" y="91.2" transform="rotate(-90 135.5 91.2)">GND</text>
<text x="151.1" y="92.3">C_Small</text>
<text x="257.9" y="94.8">J7</text>
<text x="264.8" y="93.6">VCC</text>
<text x="34.5" y="99.9">VBUS</text>
<text x="55" y="97.4">5.1k</text>
<text x="115" y="101.2">VSS</text>
<text x="132.8" y="101.2">VSS</text>
<text x="146.7" y="101.2">VSS</text>
<text x="217.6" y="98.7">Conn_01x02</text>
<text x="222.3" y="96.1">J6</text>
<text x="253.2" y="97.4">Conn_01x04</text>
<text x="35.7" y="105">CC1</text>
<text x="35.7" y="107.5">CC2</text>
<text x="69.9" y="107.5">VSS</text>
<text x="36.6" y="112.6">D-</text>
<text x="36.6" y="117.7">D+</text>
<text x="36.6" y="115.2">D-</text>
<text x="156.8" y="119">VCC</text>
<text x="198.1" y="117.7">C9</text>
<text x="201.3" y="115.2">VCC</text>
<text x="264.8" y="116.4">VSS</text>
<text x="34.2" y="125.3">RX1-</text>
<text x="36.6" y="120.2">D+</text>
<text x="151.9" y="124.1">100nF</text>
<text x="153.6" y="121.5">C8</text>
<text x="197" y="120.2">10uF</text>
<text x="217.1" y="124.1">U5</text>
<text x="247.7" y="124.7">AE1</text>
<text x="34.2" y="127.9">RX1+</text>
<text x="160.2" y="130.7">U4</text>
<text x="193.7" y="129.1">VSS</text>
<text x="211.3" y="130.4">VCC</text>
<text x="213.5" y="126.6">ATGM336H</text>
<text x="221.8" y="130.4">SCL</text>
<text x="247.7" y="127.2">Antenna_Shield</text>
<text x="34.5" y="135.5">TX1+</text>
<text x="34.5" y="132.9">TX1-</text>
<text x="149.3" y="132.9">VSS</text>
<text x="151.6" y="136.8">SDA</text>
<text x="159.6" y="136.7" transform="rotate(-90 159.6 136.7)">V+</text>
<text x="160.1" y="132.9">TMP102xxDRL</text>
<text x="160.2" y="136.8">ALERT</text>
<text x="211.3" y="135.5">TX</text>
<text x="211.3" y="132.9">En</text>
<text x="218.4" y="135.5">VCC_RF</text>
<text x="221.8" y="132.9">SDA</text>
<text x="244.5" y="136.8">VSS</text>
<text x="34.2" y="140.6">RX2-</text>
<text x="34.2" y="143.1">RX2+</text>
<text x="151.6" y="139.3">SCL</text>
<text x="192.9" y="141.8">1PPS</text>
<text x="195.7" y="140.3">J4</text>
<text x="211.3" y="138">RX</text>
<text x="211.3" y="140.6">1PPS</text>
<text x="211.3" y="143.1">VBAT</text>
<text x="220.1" y="138">RF_IN</text>
<text x="222.7" y="143.1">NC</text>
<text x="236.2" y="140.6">47nH</text>
<text x="237.5" y="143.1">L2</text>
<text x="34.5" y="148.2">TX2-</text>
<text x="151.6" y="144.4">ADD0</text>
<text x="159.6" y="148.1" transform="rotate(-90 159.6 148.1)">GND</text>
<text x="194.3" y="148.9">BT2</text>
<text x="211.3" y="145.6">nRESET</text>
<text x="221.8" y="145.6">VSS</text>
<text x="34.4" y="155.8">SBU1</text>
<text x="34.5" y="150.7">TX2+</text>
<text x="144.2" y="152">VSS</text>
<text x="194.3" y="151.4">Battery_Cell</text>
<text x="231.8" y="153.3">VSS</text>
<text x="23.7" y="159" transform="rotate(-90 23.7 159)">SHIELD</text>
<text x="31.3" y="159" transform="rotate(-90 31.3 159)">GND</text>
<text x="34.4" y="158.3">SBU2</text>
<text x="156.9" y="157.1">VSS</text>
<text x="188.6" y="162.2">VSS</text>
<text x="21" y="173.6">VSS</text>
<text x="28.6" y="173.6">VSS</text>
</g>
<g font-size="1.8" fill="#a90000">
<text x="27.9" y="26.4">1</text>
<text x="27.9" y="29">2</text>
<text x="69.1" y="26.4">2</text>
<text x="76.8" y="26.4">3</text>
<text x="135.8" y="26.4">1</text>
<text x="178.4" y="29">5</text>
<text x="186" y="29">4</text>
<text x="73.4" y="33.7" transform="rotate(-90 73.4 33.7)">1</text>
<text x="178.4" y="31.5">6</text>
<text x="178.4" y="34">7</text>
<text x="186" y="34">2</text>
<text x="186" y="31.5">3</text>
<text x="178.4" y="36.6">8</text>
<text x="186" y="36.6">1</text>
<text x="62.8" y="44.2">1</text>
<text x="62.8" y="46.7">9</text>
<text x="81.2" y="44.2">10</text>
<text x="241" y="47" transform="rotate(-90 241 47)">12</text>
<text x="62.8" y="50.5">3</text>
<text x="62.8" y="53.1">4</text>
<text x="81.8" y="51.8">7</text>
<text x="81.8" y="49.3">8</text>
<text x="223.5" y="51.8">10</text>
<text x="256.5" y="51.8">22</text>
<text x="257.1" y="49.3">1</text>
<text x="62.8" y="58.2">5</text>
<text x="62.8" y="55.6">6</text>
<text x="81.8" y="56.9">2</text>
<text x="182.8" y="55.6">1</text>
<text x="182.8" y="58.2">2</text>
<text x="224.1" y="59.4">7</text>
<text x="224.1" y="56.9">8</text>
<text x="224.1" y="54.4">9</text>
<text x="256.5" y="59.4">15</text>
<text x="256.5" y="56.9">16</text>
<text x="182.8" y="60.7">3</text>
<text x="182.8" y="63.2">4</text>
<text x="224.1" y="64.5">5</text>
<text x="224.1" y="62">6</text>
<text x="256.5" y="62">14</text>
<text x="224.1" y="69.6">3</text>
<text x="224.1" y="67.1">4</text>
<text x="256.5" y="67.1">17</text>
<text x="256.5" y="69.6">18</text>
<text x="223.5" y="74.7">11</text>
<text x="256.5" y="72.1">19</text>
<text x="256.5" y="74.7">20</text>
<text x="110.4" y="82.3">1</text>
<text x="110.4" y="79.8">2</text>
<text x="241" y="79.4" transform="rotate(-90 241 79.4)">2</text>
<text x="127.6" y="86.1">3</text>
<text x="140.3" y="86.1">2</text>
<text x="134.4" y="93.4" transform="rotate(-90 134.4 93.4)">1</text>
<text x="41.9" y="98.8">A4</text>
<text x="52.6" y="98.8">1</text>
<text x="52.6" y="101.3">2</text>
<text x="60.3" y="101.3">7</text>
<text x="60.3" y="98.8">8</text>
<text x="226" y="101.3">1</text>
<text x="261.5" y="100.1">1</text>
<text x="41.8" y="106.4">B5</text>
<text x="41.9" y="103.9">A5</text>
<text x="52.6" y="103.9">3</text>
<text x="52.6" y="106.4">4</text>
<text x="60.3" y="106.4">5</text>
<text x="60.3" y="103.9">6</text>
<text x="226" y="103.9">2</text>
<text x="261.5" y="102.6">2</text>
<text x="261.5" y="105.2">3</text>
<text x="261.5" y="107.7">4</text>
<text x="41.9" y="111.5">A7</text>
<text x="41.8" y="119.1">B6</text>
<text x="41.8" y="114">B7</text>
<text x="41.9" y="116.6">A6</text>
<text x="41.2" y="124.2">B10</text>
<text x="41.2" y="126.7">B11</text>
<text x="41.9" y="131.8">A3</text>
<text x="207.6" y="131.8">5</text>
<text x="207.6" y="129.3">8</text>
<text x="227.3" y="131.8">16</text>
<text x="227.3" y="129.3">17</text>
<text x="41.9" y="134.4">A2</text>
<text x="149.2" y="135.6">6</text>
<text x="158.5" y="132.8" transform="rotate(-90 158.5 132.8)">5</text>
<text x="166.9" y="135.6">3</text>
<text x="207.6" y="134.4">2</text>
<text x="207.6" y="136.9">3</text>
<text x="227.3" y="136.9">11</text>
<text x="227.3" y="134.4">14</text>
<text x="41.3" y="139.4">A10</text>
<text x="41.3" y="142">A11</text>
<text x="149.2" y="138.2">1</text>
<text x="149.2" y="143.3">4</text>
<text x="203.1" y="139.4">1</text>
<text x="207.6" y="139.4">4</text>
<text x="207.6" y="142">6</text>
<text x="227.3" y="142">15</text>
<text x="227.9" y="142">7</text>
<text x="41.8" y="149.6">B2</text>
<text x="41.8" y="147.1">B3</text>
<text x="207.6" y="144.5">9</text>
<text x="227.3" y="144.5">12</text>
<text x="227.9" y="144.5">1</text>
<text x="41.9" y="154.7">A8</text>
<text x="158.5" y="150.6" transform="rotate(-90 158.5 150.6)">2</text>
<text x="41.8" y="157.2">B8</text>
<text x="22.6" y="163.9" transform="rotate(-90 22.6 163.9)">S1</text>
<text x="30.2" y="163.8" transform="rotate(-90 30.2 163.8)">A1</text>
</g>
<g font-size="1.8" fill="#725600">
<text x="47.2" y="117.7">D+</text>
<text x="47.2" y="115.2">D-</text>
</g>
</svg>
